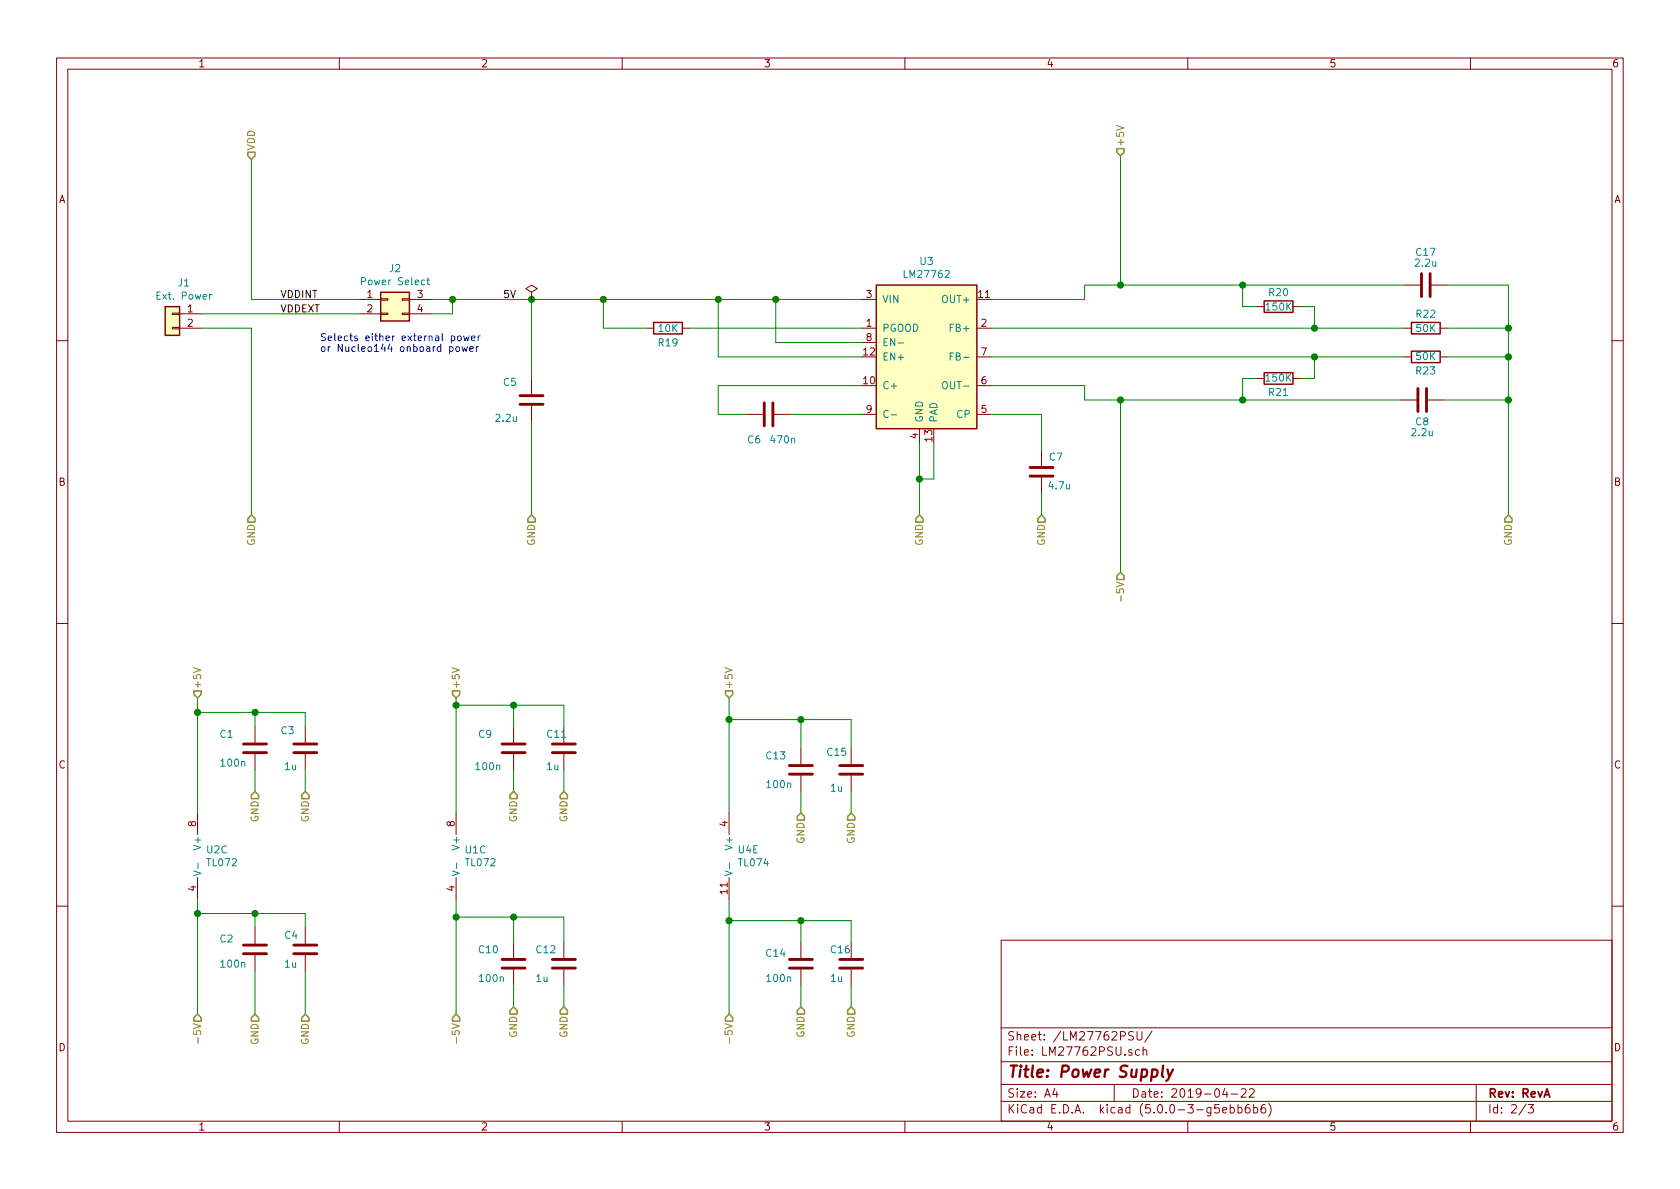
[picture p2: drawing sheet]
<svg xmlns="http://www.w3.org/2000/svg" width="297mm" height="210mm" viewBox="0 0 297 210" stroke-linecap="round" stroke-linejoin="round" font-family="sans-serif">
<g fill="none" stroke="#840000" stroke-width=".18">
<path d="M10 10.3h277v189.9h-277zM12 12.2h273v186.1h-273zM60 10.3v1.9M110 10.3v1.9M160 10.3v1.9M210 10.3v1.9M260 10.3v1.9M30.5 57.9h1.2v.3h-1.2zM30.5 55.4h1.2v.2h-1.2zM31.7 58h3.9M31.7 55.5h3.9M63.5 53h3.8"/>
<path d="M63.5 55.5h3.8M67.3 55.4h1.3v.2h-1.3zM67.3 52.8h1.3v.3h-1.3zM71.1 55.4h1.3v.2h-1.3zM71.1 52.8h1.3v.3h-1.3zM72.4 53h3.8M72.4 55.5h3.8M94 51.7l1-.7-1-.6-1 .6 1 .7v1.3M94 53h.1M114.3 58h1.3M120.6 58h1.3M152.4 58h2.5"/>
<path d="M152.4 53h2.5M172.7 58h2.6M222.2 54.2h1.3M228.6 54.2h1.3M248.3 58h1.3M248.3 50.4h2.8M253.1 50.4h2.8M254.6 58h1.3M10 60.2h2M94 66.9v2.8M94 71.7v2.8M132.1 73.3h2.8"/>
<path d="M136.9 73.3h2.8M152.4 73.3h2.5M152.4 60.6h2.5M162.6 75.8v2.6M172.7 73.3h2.6M172.7 68.2h2.6M172.7 63.1h2.6M184.1 79.6v2.8M222.2 66.9h1.3M228.6 66.9h1.3M247.6 70.7h2.8M248.3 63.1h1.3"/>
<path d="M252.5 70.7h2.8M254.6 63.1h1.3M285 60.2h2M184.1 84.4v2.8M10 110.3h2M285 110.3h2M45.1 128.5v2.8M45.1 133.3v2.8M54 128.5v2.8M54 133.3v2.8M90.8 128.5v2.8M90.8 133.3v2.8"/>
<path d="M99.7 128.5v2.8M99.7 133.3v2.8M141.6 132.3v2.8M141.6 137.2v2.7M150.5 132.3v2.8M150.5 137.2v2.7M34.9 143.8v3.8M34.9 155.2v3.8M80.6 143.8v3.8M80.6 155.2v3.8M128.9 143.8v3.8M128.9 155.2v3.8"/>
<path d="M10 160.2h2M45.1 164.1v2.8M45.1 168.9v2.8M54 164.1v2.8M54 168.9v2.8M90.8 166.6v2.8M90.8 171.4v2.8M99.7 166.6v2.8M99.7 171.4v2.8M141.6 166.6v2.8M141.6 171.4v2.8M150.5 166.6v2.8"/>
<path d="M150.5 171.4v2.8M177 166.3h108v32h-108zM285 160.2h2M60 198.3v1.9M110 198.3v1.9M160 198.3v1.9M177 194.8h108M177 191.8h108M177 187.8h108M177 181.8h108M186.5 192.5l-.4 1h1M186.8 193v1"/>
<path d="M197 191.8v3M200.1 185.7a.37 .37 0 0 0-.6 .1l.1 .2 .5 .2 .1 .1-.2 .3-.5-.1M200.4 182.5l-.6-.1-.3 .3 .1 .3 .7 .4v.4a.62 .62 0 0 1-.8 0M201 182.4v1.2l.3 .3h.3l.3-.3v-1.2M201.5 185.7l-.5-.1-.2 .3v.6l.2 .1 .5-.1M202.1 185.7h.1a.37 .37 0 0 1 .6 .1v.8M202.1 185.1v1.5M203.7 182.3l-1.3 2M210 198.3v1.9M215.5 195.3h-.7v.7l.2-.1 .5 .1 .1 .2-.1 .5-.2 .1-.5-.1M216.2 196.3l.7-.1-.1-.3-.4-.1-.2 .2 .1 .7h.5M216.6 192.5l-.4 1h.9"/>
<path d="M216.9 193v1M217.5 195.9l.5-.1 .2 .3-.1 .6h-.6M217.5 195.3v1.5M217.7 193.5h1.1M218.9 195.9l.4-.1 .3 .3-.1 .6-.2 .1-.4-.1M218.9 195.3v1.5M219.5 192.7l.2-.2h.3l.3 .2v.3v.2l-.9 .8h.9M220.9 195.3a.59 .59 0 0 0-.7 .7v.7l.2 .1 .6-.1v-.5l-.1-.2-.5-.1-.2 .3M220.9 192.7l.2-.2h.4l.2 .2 .1 .3-1 1h1M221.7 195.9l.4-.1 .3 .3-.2 .6h-.5M221.7 195.3v1.5M223.7 195.3a.59 .59 0 0 0-.7 .7v.5l.1 .2 .4 .1 .2-.1 .1-.5-.1-.2-.5-.1-.2 .3"/>
<path d="M224.3 195.1a1.71 1.71 0 0 1 0 2.3M260 198.3v1.9M261 191.8v6.5M269.8 195.2l-1.2 2M270.2 195.3h.9l-.5 .6 .4 .1v.7l-.2 .1-.6-.1"/>
</g>
<path d="M205.7 188.4l-.3 1.8 .3 .2M206.4 189.1l.3 1.3M207.4 189.1l-.9 1.8-.3 .2" fill="none" stroke="#840000" stroke-width=".41"/>
<g fill="#ffffc2" stroke="#ffffc2" stroke-width=".18">
<path d="M154.9 50.4h17.8v25.4h-17.8z"/>
<path d="M29.2 54.2h2.5v5.1h-2.5z"/>
<path d="M67.3 51.7h5.1v5.1h-5.1z"/>
</g>
<path d="M29.2 54.2h2.5v5.1h-2.5zM67.3 51.7h5.1v5.1h-5.1zM115.6 57h5v2h-5zM154.9 50.4h17.8v25.4h-17.8zM223.5 53.2h5.1v2h-5.1zM249.6 57h5v2h-5zM223.5 65.9h5.1v2h-5.1zM249.6 62.1h5v2h-5z" fill="none" stroke="#840000" stroke-width=".25"/>
<g fill="none" stroke="#008484" stroke-width=".18">
<path d="M37.4 52.1l-.3 .2M75.5 49.5h.4M75.6 49.1v1.1l.3 .2M157 72.7a.6 .6 0 0 0-.8 .4 .6 .6 0 0 0 .6 .7l.2-.1M157.6 73.3h1M158.8 60.6h1M166.7 67.7l.3-.2a.47 .47 0 0 1 .5 .4l-.1 .7-.2 .2-.4-.1a1 1 0 0 1-.1-1zM168 63h.4M168.6 62.4h-.6v1.3M34.2 154l1.3 .4-1.3 .5M35 152.6v1M79.9 154l1.3 .4-1.3 .5"/>
<path d="M80.7 152.6v1M128.2 154l1.3 .4-1.3 .5M129 152.6v1"/>
</g>
<g fill="none" stroke="#008400" stroke-width=".18">
<path d="M44.4 28.2v24.8h19.1M198.1 27.6v22.8M35.6 58h8.8v33.1M35.6 55.5h27.9M76.2 53h76.2M80 53v2.5h-3.8M94 53v13.9M106.7 53v5h7.6M121.9 58h30.5M127 53v10.1h25.4M137.2 53v7.6h15.2M175.3 58h73"/>
<path d="M219.7 50.4v3.8h2.5M229.9 54.2h2.5v3.8M248.3 50.4h-56.5v2.6h-16.5M255.9 58h10.8M255.9 50.4h10.8v40.7M94 74.5v16.6M139.7 73.3h12.7M152.4 68.2h-25.4v5.1h5.1M162.6 78.4v12.7M165.1 78.4v6.3h-2.5M175.3 63.1h73M175.3 73.3h8.8v6.3"/>
<path d="M175.3 68.2h16.5v2.5h55.8M198.1 70.7v30.5M222.2 66.9h-2.5v3.8M232.4 63.1v3.8h-2.5M255.3 70.7h11.4M255.9 63.1h10.8M184.1 87.2v3.9M34.9 123.4v20.4M34.9 126h19.1v2.5M45.1 126v2.5M45.1 136.1v3.8M54 136.1v3.8"/>
<path d="M80.6 123.4v20.4M80.6 124.7h19.1v3.8M90.8 124.7v3.8M90.8 136.1v3.8M99.7 136.1v3.8M128.9 123.4v20.4M128.9 127.2h21.6v5.1M141.6 127.2v5.1M141.6 139.9v3.9M150.5 139.9v3.9M34.9 159v20.3M80.6 159v20.3"/>
<path d="M128.9 159v20.3M34.9 161.5h19.1v2.6M45.1 161.5v2.6M45.1 171.7v7.6M54 171.7v7.6M80.6 162.2h19.1v4.4M90.8 162.2v4.4M90.8 174.2v3.8M99.7 174.2v3.8M128.9 162.8h21.6v3.8M141.6 162.8v3.8M141.6 174.2v3.8"/>
<path d="M150.5 174.2v3.8"/>
</g>
<g fill="#008400" stroke="#008400" stroke-width=".25">
<circle cx="137.2" cy="53" r=".51"/>
<circle cx="127" cy="53" r=".51"/>
<circle cx="162.6" cy="84.7" r=".51"/>
<circle cx="94" cy="53" r=".51"/>
<circle cx="232.4" cy="63.1" r=".51"/>
<circle cx="232.4" cy="58" r=".51"/>
<circle cx="266.7" cy="58" r=".51"/>
<circle cx="266.7" cy="70.7" r=".51"/>
<circle cx="266.7" cy="63.1" r=".51"/>
<circle cx="219.7" cy="50.4" r=".51"/>
<circle cx="219.7" cy="70.7" r=".51"/>
<circle cx="198.1" cy="70.7" r=".51"/>
<circle cx="198.1" cy="50.4" r=".51"/>
<circle cx="106.7" cy="53" r=".51"/>
<circle cx="80" cy="53" r=".51"/>
<circle cx="34.9" cy="126" r=".51"/>
<circle cx="45.1" cy="126" r=".51"/>
<circle cx="34.9" cy="161.5" r=".51"/>
<circle cx="45.1" cy="161.5" r=".51"/>
<circle cx="80.6" cy="124.7" r=".51"/>
<circle cx="90.8" cy="124.7" r=".51"/>
<circle cx="80.6" cy="162.2" r=".51"/>
<circle cx="90.8" cy="162.2" r=".51"/>
<circle cx="128.9" cy="162.8" r=".51"/>
<circle cx="141.6" cy="162.8" r=".51"/>
<circle cx="128.9" cy="127.2" r=".51"/>
<circle cx="141.6" cy="127.2" r=".51"/>
</g>
<g fill="none" stroke="#840000" stroke-width=".51">
<path d="M251.3 48.4v4M252.9 48.4v4M91.9 71.5h4.1M91.9 70h4.1M135.1 71.2v4.1M136.7 71.2v4.1M250.7 68.7v4.1M252.2 68.7v4.1M182.1 82.7h4.1M182.1 84.2h4.1M43.1 133.1h4M43.1 131.6h4"/>
<path d="M51.9 133.1h4.1M51.9 131.6h4.1M88.8 133.1h4M88.8 131.6h4M97.7 133.1h4M97.7 131.6h4M139.6 136.9h4M139.6 135.4h4M148.5 136.9h4M148.5 135.4h4M43.1 168.7h4M43.1 167.1h4"/>
<path d="M51.9 168.7h4.1M51.9 167.1h4.1M88.8 171.2h4M88.8 169.7h4M97.7 171.2h4M97.7 169.7h4M139.6 171.2h4M139.6 169.7h4M148.5 171.2h4M148.5 169.7h4"/>
</g>
<path d="M197.4 22.2l1.3 .4-1.3 .4M34.2 118.1l1.3 .4-1.3 .4M79.9 118.1l1.3 .4-1.3 .4M128.2 118.1l1.3 .4-1.3 .4M198.2 105.4v1M35 183.5v1M80.7 183.5v1M129 183.5v1" fill="none" stroke="#848400" stroke-width=".18"/>
<g fill="none" stroke="#848400" stroke-width=".25">
<path d="M43.8 26.9h1.3v.7l-.7 .6-.6-.6zM197.5 26.3h1.3v.6l-.7 .7-.6-.7zM44.4 91.1l.7 .6v.6h-1.3v-.6zM94 91.1l.6 .6v.6h-1.3v-.6zM162.6 91.1l.6 .6v.6h-1.3v-.6zM183.5 91.7l.6-.6 .7 .6v.6h-1.3zM266.7 91.1l.6 .6v.6h-1.2v-.6zM198.1 101.2l.7 .6v.7h-1.3v-.7zM34.3 122.2h1.3v.6l-.7 .6-.6-.6zM54 139.9l.6 .7v.6h-1.3v-.6zM80 122.2h1.3v.6l-.7 .6-.6-.6zM99.7 139.9l.6 .7v.6h-1.2v-.6z"/>
<path d="M128.3 122.2h1.2v.6l-.6 .6-.6-.6zM44.4 140.6l.7-.7 .6 .7v.6h-1.3zM90.2 140.6l.6-.7 .6 .7v.6h-1.2zM141.6 143.8l.6 .6v.6h-1.2v-.6zM150.5 143.8l.6 .6v.6h-1.2v-.6zM34.9 179.3l.7 .7v.6h-1.3v-.6zM44.4 180l.7-.7 .6 .7v.6h-1.3zM54 179.3l.6 .7v.6h-1.3v-.6zM80.6 179.3l.7 .7v.6h-1.3v-.6zM90.8 178l.6 .7v.6h-1.2v-.6zM99.7 178l.6 .7v.6h-1.2v-.6zM128.9 179.3l.6 .7v.6h-1.2v-.6z"/>
<path d="M141.6 178l.6 .7v.6h-1.2v-.6zM150.5 178l.6 .7v.6h-1.2v-.6z"/>
</g>
<path d="M79.8 59.5l.4-.1 .2 .2-.1 .6h-.5M81 59.5l.3-.1 .3 .2-.2 .6h-.3l-.2-.1zM82 59.4l.2 .8 .3-.6 .2 .6 .3-.8M83.4 59.8l.6-.1-.1-.2-.4-.1-.1 .2v.6h.5M84.5 59.4v.8M84.9 59.4l-.3 .1-.1 .1M79.5 61.4l.4-.1 .2 .2-.1 .6h-.5M80.7 61.4l.3-.1 .2 .1 .1 .5-.2 .2h-.3l-.2-.1zM81.7 61.3l.2 .8 .3-.6 .2 .6 .3-.8M83.1 61.7l.6-.1-.1-.2-.4-.1-.1 .2v.6h.5M84.2 61.3v.8M84.6 61.3l-.3 .1-.1 .1" fill="none" stroke="#0000c2" stroke-width=".18"/>
<text font-size="2.8" fill="#840000" x="178" y="190.5">Title: Power Supply</text>
<g font-size="2.1" fill="#840000">
<text x="178" y="184">Sheet: /LM27762PSU/</text>
<text x="178" y="186.7">File: LM27762PSU.sch</text>
<text x="178" y="196.9">KiCad E.D.A. kicad (5.0.0-3-g5ebb6b6)</text>
<text x="178" y="194.1">Size: A4</text>
<text x="200" y="194.1">Date: 2019-04-22</text>
<text x="263" y="194.1">Rev: RevA</text>
<text x="263" y="196.9">Id: 2/3</text>
</g>
<g font-size="1.8" fill="#840000">
<text x="35" y="11.9">1</text>
<text x="85" y="11.9">2</text>
<text x="135" y="11.9">3</text>
<text x="185" y="11.9">4</text>
<text x="235" y="11.9">5</text>
<text x="285" y="11.9">6</text>
<text x="10.4" y="35.9">A</text>
<text x="285.4" y="35.9">A</text>
<text x="64.9" y="52.7">1</text>
<text x="73.8" y="52.7">3</text>
<text x="153.2" y="52.7">3</text>
<text x="173" y="52.7">11</text>
<text x="33.2" y="55.2">1</text>
<text x="33.2" y="57.8">2</text>
<text x="64.9" y="55.2">2</text>
<text x="73.8" y="55.2">4</text>
<text x="153.2" y="57.8">1</text>
<text x="173.5" y="57.8">2</text>
<text x="152.7" y="62.9">12</text>
<text x="153.2" y="60.3">8</text>
<text x="173.5" y="62.9">7</text>
<text x="152.7" y="67.9">10</text>
<text x="173.5" y="67.9">6</text>
<text x="153.2" y="73">9</text>
<text x="162.3" y="77.6" transform="rotate(-90 162.3 77.6)">4</text>
<text x="173.5" y="73">5</text>
<text x="164.8" y="78" transform="rotate(-90 164.8 78)">13</text>
<text x="10.4" y="85.9">B</text>
<text x="285.4" y="85.9">B</text>
<text x="10.4" y="135.9">C</text>
<text x="285.4" y="135.9">C</text>
<text x="34.7" y="146.1" transform="rotate(-90 34.7 146.1)">8</text>
<text x="80.4" y="146.1" transform="rotate(-90 80.4 146.1)">8</text>
<text x="128.7" y="146.1" transform="rotate(-90 128.7 146.1)">4</text>
<text x="34.7" y="157.6" transform="rotate(-90 34.7 157.6)">4</text>
<text x="80.4" y="157.6" transform="rotate(-90 80.4 157.6)">4</text>
<text x="128.7" y="158.1" transform="rotate(-90 128.7 158.1)">11</text>
<text x="10.4" y="185.9">D</text>
<text x="285.4" y="185.9">D</text>
<text x="35" y="199.9">1</text>
<text x="85" y="199.9">2</text>
<text x="135" y="199.9">3</text>
<text x="185" y="199.9">4</text>
<text x="235" y="199.9">5</text>
<text x="285" y="199.9">6</text>
</g>
<g font-size="1.8" fill="#848400">
<text x="45.1" y="26.7" transform="rotate(-90 45.1 26.7)">VDD</text>
<text x="198.8" y="26" transform="rotate(-90 198.8 26)">+5V</text>
<text x="45.1" y="96.5" transform="rotate(-90 45.1 96.5)">GND</text>
<text x="94.6" y="96.5" transform="rotate(-90 94.6 96.5)">GND</text>
<text x="163.2" y="96.5" transform="rotate(-90 163.2 96.5)">GND</text>
<text x="184.8" y="96.5" transform="rotate(-90 184.8 96.5)">GND</text>
<text x="267.3" y="96.5" transform="rotate(-90 267.3 96.5)">GND</text>
<text x="198.8" y="105.5" transform="rotate(-90 198.8 105.5)">-5V</text>
<text x="35.6" y="121.9" transform="rotate(-90 35.6 121.9)">+5V</text>
<text x="81.3" y="121.9" transform="rotate(-90 81.3 121.9)">+5V</text>
<text x="129.5" y="121.9" transform="rotate(-90 129.5 121.9)">+5V</text>
<text x="45.7" y="145.4" transform="rotate(-90 45.7 145.4)">GND</text>
<text x="54.6" y="145.4" transform="rotate(-90 54.6 145.4)">GND</text>
<text x="91.4" y="145.4" transform="rotate(-90 91.4 145.4)">GND</text>
<text x="100.3" y="145.4" transform="rotate(-90 100.3 145.4)">GND</text>
<text x="142.2" y="149.2" transform="rotate(-90 142.2 149.2)">GND</text>
<text x="151.1" y="149.2" transform="rotate(-90 151.1 149.2)">GND</text>
<text x="35.6" y="183.6" transform="rotate(-90 35.6 183.6)">-5V</text>
<text x="45.7" y="184.8" transform="rotate(-90 45.7 184.8)">GND</text>
<text x="54.6" y="184.8" transform="rotate(-90 54.6 184.8)">GND</text>
<text x="81.3" y="183.6" transform="rotate(-90 81.3 183.6)">-5V</text>
<text x="91.4" y="183.5" transform="rotate(-90 91.4 183.5)">GND</text>
<text x="100.3" y="183.5" transform="rotate(-90 100.3 183.5)">GND</text>
<text x="129.5" y="183.6" transform="rotate(-90 129.5 183.6)">-5V</text>
<text x="142.2" y="183.5" transform="rotate(-90 142.2 183.5)">GND</text>
<text x="151.1" y="183.5" transform="rotate(-90 151.1 183.5)">GND</text>
</g>
<g font-size="1.8" fill="#008484">
<text x="162.7" y="46.9">U3</text>
<text x="250.3" y="47.2">2.2u</text>
<text x="250.4" y="45.3">C17</text>
<text x="28" y="53">Ext. Power</text>
<text x="31.5" y="50.7">J1</text>
<text x="64.4" y="50.4">Power Select</text>
<text x="68.9" y="48.1">J2</text>
<text x="156" y="53.6">VIN</text>
<text x="160.1" y="49.2">LM27762</text>
<text x="166.9" y="53.6">OUT+</text>
<text x="224.4" y="52.4">R20</text>
<text x="116.5" y="58.7">10K</text>
<text x="156" y="58.7">PGOOD</text>
<text x="168.3" y="58.7">FB+</text>
<text x="224" y="54.9">150K</text>
<text x="250.5" y="56.2">R22</text>
<text x="250.5" y="58.7">50K</text>
<text x="116.5" y="61.3">R19</text>
<text x="156" y="63.7">EN+</text>
<text x="156" y="61.2">EN-</text>
<text x="168.8" y="63.7">FB-</text>
<text x="250.4" y="63.7">50K</text>
<text x="89.1" y="68.2">C5</text>
<text x="156" y="68.8">C+</text>
<text x="167.4" y="68.8">OUT-</text>
<text x="223.9" y="67.5">150K</text>
<text x="224.4" y="70">R21</text>
<text x="250.4" y="66.2">R23</text>
<text x="87.8" y="74.6">2.2u</text>
<text x="163.2" y="74.8" transform="rotate(-90 163.2 74.8)">GND</text>
<text x="165.7" y="74.8" transform="rotate(-90 165.7 74.8)">PAD</text>
<text x="169.2" y="73.9">CP</text>
<text x="249.7" y="77.1">2.2u</text>
<text x="250.3" y="75.2">C8</text>
<text x="132.2" y="78.4">C6</text>
<text x="136.4" y="78.4">470n</text>
<text x="185.6" y="81.5">C7</text>
<text x="185.6" y="86.5">4.7u</text>
<text x="38.9" y="130.5">C1</text>
<text x="49.7" y="129.8">C3</text>
<text x="84.7" y="130.5">C9</text>
<text x="96.8" y="130.5">C11</text>
<text x="39.2" y="135.6">100n</text>
<text x="50.4" y="136.2">1u</text>
<text x="84.3" y="136.2">100n</text>
<text x="96.7" y="136.2">1u</text>
<text x="135.5" y="134.3">C13</text>
<text x="146.3" y="133.6">C15</text>
<text x="135.7" y="139.4">100n</text>
<text x="146.9" y="140">1u</text>
<text x="35.6" y="149.9" transform="rotate(-90 35.6 149.9)">V+</text>
<text x="81.3" y="149.9" transform="rotate(-90 81.3 149.9)">V+</text>
<text x="129.5" y="149.9" transform="rotate(-90 129.5 149.9)">V+</text>
<text x="36.6" y="150.9">U2C</text>
<text x="36.7" y="153.2">TL072</text>
<text x="82.3" y="150.9">U1C</text>
<text x="82.4" y="153.2">TL072</text>
<text x="130.6" y="150.9">U4E</text>
<text x="130.7" y="153.2">TL074</text>
<text x="38.9" y="166.7">C2</text>
<text x="50.4" y="166">C4</text>
<text x="39.2" y="171.1">100n</text>
<text x="50.4" y="171.1">1u</text>
<text x="84.7" y="168.6">C10</text>
<text x="84.9" y="173.7">100n</text>
<text x="94.8" y="173.7">1u</text>
<text x="94.9" y="168.6">C12</text>
<text x="135.5" y="169.2">C14</text>
<text x="135.7" y="173.7">100n</text>
<text x="146.9" y="173.7">1u</text>
<text x="147" y="168.6">C16</text>
</g>
<g font-size="1.8">
<text x="49.5" y="52.7">VDDINT</text>
<text x="88.9" y="52.7">5V</text>
<text x="49.5" y="55.2">VDDEXT</text>
</g>
<g font-size="1.8" fill="#0000c2">
<text x="56.5" y="60.3">Selects either external power</text>
<text x="56.5" y="62.2">or Nucleo144 onboard power</text>
</g>
</svg>
